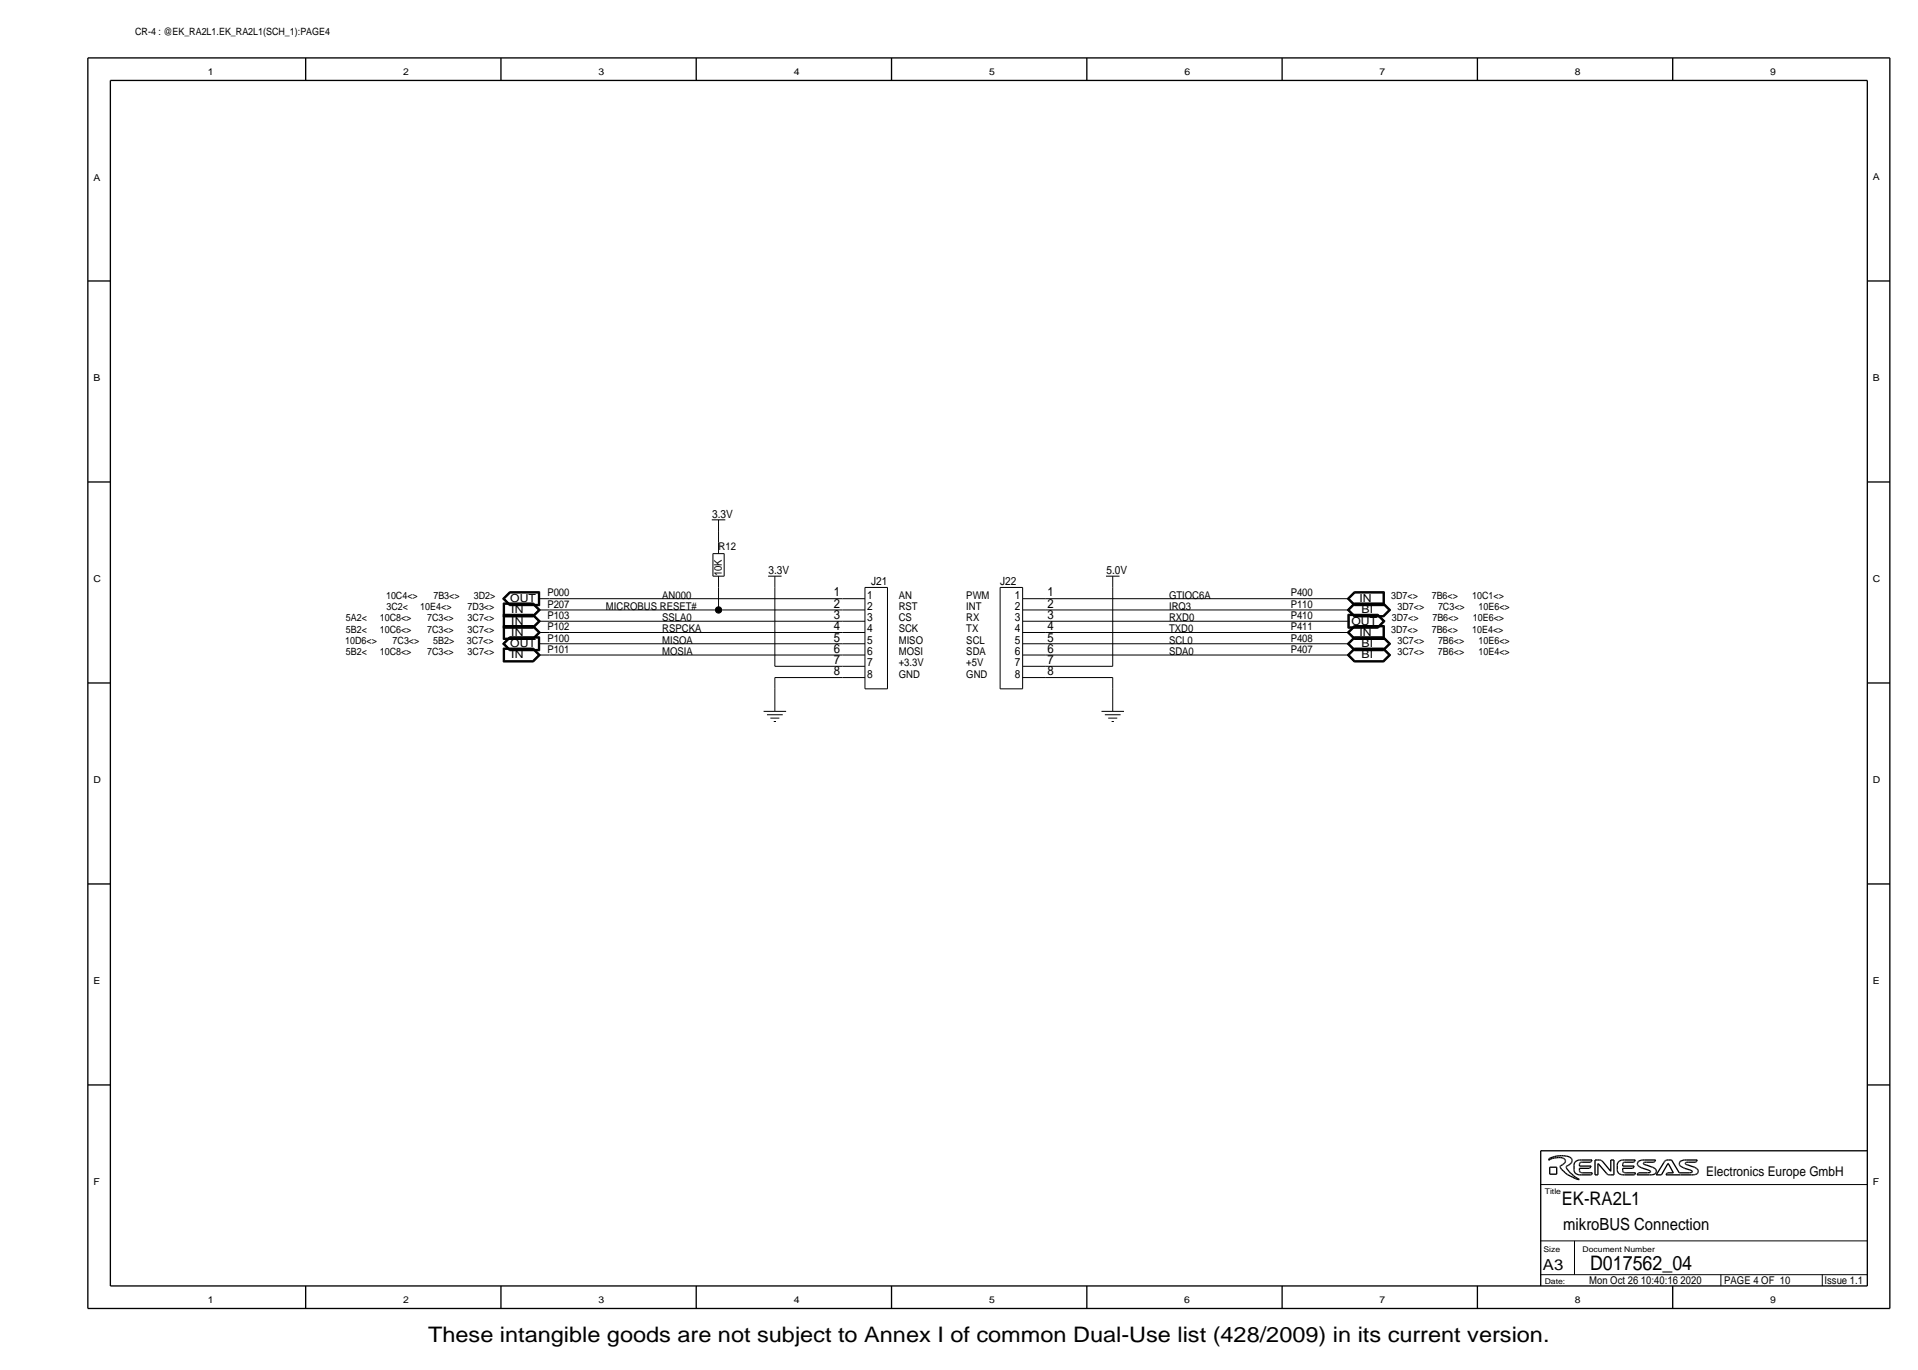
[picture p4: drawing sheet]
<svg xmlns="http://www.w3.org/2000/svg" width="433mm" height="309mm" viewBox="0 0 433 309" stroke-linecap="round" stroke-linejoin="round" font-family="sans-serif">
<g fill="none" stroke="#000" stroke-width=".23">
<path d="M160.5 117.2h3.1zM162.1 119.7v2.6zM162.1 117.2v2.5zM113.3 135l1.6 1.6zM113.5 138.5h6.8zM113.5 135.9h6.8zM113.5 135l1.5 1.4zM113.5 135l1.5-1.5zM113.5 138.5v3.1zM113.5 135.9v3.2zM113.5 139.1h6.8zM113.6 138.6h6.6z"/>
<path d="M113.6 136h6.6zM113.6 138.6v2.9zM113.6 136v3zM113.6 139h6.6zM113.6 135l1.4-1.4zM113.6 135l1.4 1.3zM113.7 138.7v2.7zM113.7 136.1v2.8zM113.7 138.9h6.5zM113.7 138.7h6.5zM113.7 136.1h6.5zM113.8 135l1.3-1.3z"/>
<path d="M113.8 138.8v2.5zM113.8 136.2v2.6zM113.8 138.8h6.3zM113.8 136.2h6.3zM113.8 135l1.3 1.2zM114.9 136.6h6.8zM114.9 133.4h6.8zM114.9 133.4l-1.6 1.6zM115 136.4h6.6zM115 133.5h6.6zM115 133.6h6.5zM115 136.3h6.5z"/>
<path d="M115.1 133.7h6.3zM115.1 136.2h6.3zM120.1 138.8l1.3-1.3zM120.1 138.8l1.3 1.3zM120.1 136.2l1.3 1.3zM120.2 138.9l1.4-1.4zM120.2 138.7l1.4 1.4zM120.2 136.1l1.4 1.4zM120.2 138.6l1.5 1.5zM120.2 136l1.5 1.5zM120.2 139l1.5-1.5zM120.3 138.5l1.6 1.6z"/>
<path d="M120.3 135.9l1.6 1.6zM120.3 139.1l1.6-1.6zM121.4 135h2.6zM121.4 137.5h2.6zM121.4 133.7v2.5zM121.5 133.6v2.7zM121.6 133.5v2.9zM121.7 133.4v3.2zM124 137.5h38.1zM124 135h66zM160.8 129.9h2.5zM160.8 124.8v5.1z"/>
<path d="M160.8 124.8h2.5zM162.1 132.4v5.1zM162.1 129.9v2.5zM162.1 122.3v2.5zM162.1 137.5h27.9zM163.3 124.8v5.1zM173.2 129.9h3.1zM174.8 132.4v17.8zM174.8 129.9v2.5zM190 137.5h5.1zM190 135h5.1zM195.1 132.4h5.1z"/>
<path d="M195.1 132.4v22.9zM200.2 132.4v22.9zM225.6 132.4h5zM225.6 132.4v22.9zM230.6 137.5h5.1zM230.6 135h5.1zM230.6 132.4v22.9zM235.7 137.5h66.1zM235.7 135h66.1zM249.4 129.9h3.1zM251 132.4v17.8zM251 129.9v2.5z"/>
<path d="M301.8 135h2.5zM301.8 137.5h2.5zM303.8 135l1.6-1.6zM303.8 137.5l1.6-1.6zM303.8 135l1.6 1.6zM303.8 137.5l1.6 1.6zM304 138.5v3.1zM304 135l1.5-1.5zM304 137.5l1.5-1.5zM304 138.5h6.8zM304 135l1.5 1.4zM304 137.5l1.5 1.5z"/>
<path d="M304.1 138.6v2.9zM304.1 138.6h6.6zM304.1 135l1.4-1.4zM304.1 137.5l1.4-1.4zM304.1 135l1.4 1.3zM304.1 137.5l1.4 1.4zM304.2 138.7v2.7zM304.2 138.7h6.5zM304.3 135l1.3 1.2zM304.3 137.5l1.3 1.3zM304.3 138.8h6.3zM304.3 138.8v2.5z"/>
<path d="M305.4 135.9h6.7zM305.4 136.6h6.8zM305.4 133.4h6.8zM305.4 139.1h6.7zM305.5 136h6.5zM305.5 133.5h6.6zM305.5 139h6.5zM305.5 136.4h6.6zM305.5 133.6h6.5zM305.5 138.9h6.5zM305.5 136.3h6.5zM305.5 136.1h6.5z"/>
<path d="M305.6 133.7h6.3zM305.6 136.2h6.3zM305.6 138.8h6.3zM305.6 133.7l-1.3 1.3zM305.6 136.2l-1.3 1.3zM310.6 138.8l1.3 1.3zM310.7 138.7l1.4 1.4zM310.7 138.6l1.5 1.5zM310.8 138.5l1.6 1.6zM311.9 133.7v2.5zM311.9 136.2l1.3 1.3zM312 138.9l1.3-1.4z"/>
<path d="M312 136.1l1.3 1.4zM312 133.6v2.7zM312 139l1.5-1.5zM312 136l1.5 1.5zM312.1 139.1l1.5-1.6zM312.1 135.9l1.5 1.6zM312.1 133.5v2.9zM312.2 133.4v3.2zM313.2 137.5l-1.3 1.3zM113.3 145.1l1.6 1.6zM113.3 145.1l1.6-1.5zM113.5 141h6.8z"/>
<path d="M113.5 146.1h6.8zM113.5 145.1l1.5 1.5zM113.5 145.1l1.5-1.4zM113.5 141.6h6.8zM113.5 141v3.2zM113.5 144.2h6.8zM113.5 146.1v3.2zM113.5 149.3h6.8zM113.6 141.1h6.6zM113.6 146.2h6.6zM113.6 141.5h6.6zM113.6 141.1v3z"/>
<path d="M113.6 144.1h6.6zM113.6 146.2v2.9zM113.6 149.1h6.6zM113.6 145.1l1.4-1.3zM113.6 145.1l1.4 1.4zM113.7 141.4h6.5zM113.7 141.2v2.8zM113.7 144h6.5zM113.7 146.3v2.7zM113.7 149h6.5zM113.7 141.2h6.5zM113.7 146.3h6.5z"/>
<path d="M113.8 145.1l1.3-1.2zM113.8 141.3h6.3zM113.8 141.3v2.6zM113.8 143.9h6.3zM113.8 146.4v2.5zM113.8 148.9h6.3zM113.8 146.4h6.3zM113.8 145.1l1.3 1.3zM114.9 146.7h6.8zM114.9 143.6h6.8zM115 146.6h6.6zM115 143.7h6.6z"/>
<path d="M115 143.8h6.5zM115 146.5h6.5zM115.1 143.9h6.3zM115.1 146.4h6.3zM120.1 141.3l1.3-1.2zM120.1 143.9l1.3-1.3zM120.1 148.9l1.3-1.2zM120.1 141.3l1.3 1.3zM120.1 146.4l1.3 1.3zM120.2 141.4l1.4-1.3zM120.2 144l1.4-1.4zM120.2 149l1.4-1.3z"/>
<path d="M120.2 141.2l1.4 1.4zM120.2 146.3l1.4 1.4zM120.2 141.1l1.5 1.5zM120.2 146.2l1.5 1.5zM120.2 141.5l1.5-1.4zM120.2 144.1l1.5-1.5zM120.2 149.1l1.5-1.4zM120.3 141l1.6 1.6zM120.3 146.1l1.6 1.6zM120.3 141.6l1.6-1.5zM120.3 144.2l1.6-1.6zM121.4 145.1h2.6z"/>
<path d="M121.4 140.1h2.6zM121.4 142.6h2.6zM121.4 147.7h2.6zM121.4 143.9v2.5zM121.5 143.8v2.7zM121.6 143.7v2.9zM121.7 143.6v3.1zM121.9 147.7l-1.6 1.6zM124 147.7h66zM124 145.1h66zM124 142.6h66zM124 140.1h66z"/>
<path d="M174.8 152.8h15.2zM174.8 152.8v2.5zM174.8 150.2h15.2zM174.8 155.3v5.1zM190 152.8h5.1zM190 150.2h5.1zM190 147.7h5.1zM190 145.1h5.1zM190 142.6h5.1zM190 140.1h5.1zM195.1 155.3h5.1zM225.6 155.3h5z"/>
<path d="M230.6 152.8h5.1zM230.6 150.2h5.1zM230.6 147.7h5.1zM230.6 145.1h5.1zM230.6 142.6h5.1zM230.6 140.1h5.1zM235.7 152.8h15.3zM235.7 150.2h15.3zM235.7 147.7h66.1zM235.7 145.1h66.1zM235.7 142.6h66.1zM235.7 140.1h66.1z"/>
<path d="M251 152.8v2.5zM251 155.3v5.1zM301.8 140.1h2.5zM301.8 142.6h2.5zM301.8 145.1h2.5zM301.8 147.7h2.5zM303.8 142.6l1.6-1.6zM303.8 145.1l1.6-1.5zM303.8 147.7l1.6-1.6zM303.8 142.6l1.6 1.6zM303.8 145.1l1.6 1.6zM303.8 147.7l1.6 1.6z"/>
<path d="M304 141.6h6.8zM304 142.6l1.5-1.5zM304 145.1l1.5-1.4zM304 147.7l1.5-1.5zM304 142.6l1.5 1.5zM304 145.1l1.5 1.5zM304 147.7l1.5 1.4zM304.1 141.5h6.6zM304.1 142.6l1.4-1.4zM304.1 145.1l1.4-1.3zM304.1 147.7l1.4-1.4zM304.1 142.6l1.4 1.4z"/>
<path d="M304.1 145.1l1.4 1.4zM304.1 147.7l1.4 1.3zM304.2 141.4h6.5zM304.3 142.6l1.3 1.3zM304.3 145.1l1.3 1.3zM304.3 147.7l1.3 1.2zM304.3 141.3h6.3zM304.3 145.1l1.3-1.2zM304.3 147.7l1.3-1.3zM305.4 143.6h6.7zM305.4 146.1h6.7zM305.4 144.2h6.8z"/>
<path d="M305.4 141h6.8zM305.4 146.7h6.7zM305.4 149.3h6.7zM305.5 143.7h6.5zM305.5 146.2h6.5zM305.5 141.1h6.6zM305.5 146.6h6.5zM305.5 149.1h6.5zM305.5 144.1h6.6zM305.5 141.2h6.5zM305.5 146.5h6.5zM305.5 149h6.5z"/>
<path d="M305.5 144h6.5zM305.5 143.8h6.5zM305.5 146.3h6.5zM305.6 141.3h6.3zM305.6 143.9h6.3zM305.6 146.4h6.3zM305.6 148.9h6.3zM305.6 141.3l-1.3 1.3zM310.7 141.4l1.4-1.3zM310.7 141.5l1.5-1.4zM310.8 141.6l1.6-1.5zM311.9 141.3v2.6z"/>
<path d="M311.9 146.4l1.3-1.3zM311.9 148.9l1.3-1.2zM311.9 140.1l-1.3 1.2zM311.9 143.9l1.3 1.2zM311.9 146.4l1.3 1.3zM312 146.5l1.3-1.4zM312 149l1.3-1.3zM312 143.8l1.3 1.3zM312 146.3l1.3 1.4zM312 141.2v2.8zM312 146.6l1.5-1.5zM312 149.1l1.5-1.4z"/>
<path d="M312 143.7l1.5 1.4zM312 146.2l1.5 1.5zM312.1 146.7l1.5-1.6zM312.1 149.3l1.5-1.6zM312.1 143.6l1.5 1.5zM312.1 146.1l1.5 1.6zM312.1 141.1v3zM312.2 141v3.2zM172.2 160.4h5.1zM173 161.1h3.5zM173.7 161.9h2.1zM174.5 162.7h.5z"/>
<path d="M248.4 160.4h5.1zM249.2 161.1h3.5zM249.9 161.9h2.1zM250.7 162.7h.5zM347.5 279.8h73.6zM347.5 267.1h73.6zM355.1 279.8v7.6zM347.5 287.4h73.6zM388.1 287.4v2.5zM411 287.4v2.5z"/>
</g>
<circle cx="162.1" cy="137.5" r=".71" fill="#000" stroke="#000" stroke-width=".23"/>
<g fill="none" stroke="#000" stroke-width=".3">
<path d="M19.8 13.1v281.9zM19.8 13.1h406.4zM24.9 18.1h396.2zM24.9 18.1v271.8zM68.9 13.1v5zM113 13.1v5zM157 13.1v5zM201.1 13.1v5zM245.1 13.1v5zM289.2 13.1v5zM333.2 13.1v5zM377.2 13.1v5z"/>
<path d="M421.1 18.1v271.8zM426.2 13.1v281.9zM19.8 63.3h5.1zM421.1 63.3h5.1zM19.8 108.7h5.1zM421.1 108.7h5.1zM19.8 154h5.1zM421.1 154h5.1zM19.8 199.3h5.1zM421.1 199.3h5.1zM19.8 244.6h5.1zM347.5 259.4h73.6z"/>
<path d="M347.5 259.4v30.5zM421.1 244.6h5.1zM349.3 261.5h.1M349.3 261.4h.1M349.3 261.6h.1M349.3 261.4l-.1 .1zM349.4 261.2l-.1 .1zM349.4 261.5l.3-.2zM349.4 261.2h.1zM349.4 261.5h.1M349.5 261.2l.3-.2zM349.5 264.7h1.6z"/>
<path d="M349.5 263.1v1.6zM349.5 263.1h1.6zM349.7 261.3l.4-.1zM349.8 261l.4-.1zM350.1 261.2l.5-.1zM350.2 260.9l.4-.1zM350.6 261.1l.4-.1zM350.6 260.8l.4-.1zM351 260.7l.4-.1zM351 261h.5zM351.1 263.1v1.6zM351.4 260.6h.4z"/>
<path d="M351.5 261h.4zM351.8 260.6h.4zM351.8 262.9h.1M351.8 263h.1M351.8 263v.1zM351.8 263.1l.1 .2zM351.9 262.9h.1M351.9 261h.4zM351.9 263.3l.3 .4zM351.9 262.8h.1zM352 262.8l.4-.2zM352.2 260.6h.4z"/>
<path d="M352.2 263.7l.4 .3zM352.3 261l.2 .1zM352.4 262.6l.2-.2zM352.5 261.1l.1 .1zM352.6 261.2h.2zM352.6 264l.4 .4zM352.6 260.6h.4zM352.6 262.4l.2-.1zM352.8 262.3l.1-.1zM352.8 261.2l.1 .1zM352.9 261.3l.1 .2zM353 261.5v.1z"/>
<path d="M353 260.6l.3 .1zM353 262l-.1 .2zM353 261.6l.1 .1zM353 264.4l.5 .4zM353.1 261.7v.1zM353.1 261.8l-.1 .2zM353.2 263.1l.1 .1zM353.2 263.1h.1M353.3 260.7h.3zM353.3 263.2l.1 .3zM353.3 263h.1M353.3 262.9h.1"/>
<path d="M353.3 262.9l.2-.1zM353.4 263.5l.2 .3zM353.5 262.8l.2-.1zM353.5 264.8l.6 .3zM353.6 260.7l.3 .1zM353.6 263.8l.3 .3zM353.7 262.7l.2-.1zM353.9 260.8l.2 .1zM353.9 264.1l.3 .4zM354.1 262.4l.2-.1zM354.1 260.9l.2 .2zM354.1 262.4l-.2 .2z"/>
<path d="M354.1 265.1l.6 .3zM354.2 264.5l.3 .2zM354.3 261.1l.1 .1zM354.4 261.2l.1 .2zM354.4 262.1l-.1 .2zM354.5 264.7l.4 .4zM354.5 261.9l-.1 .2zM354.5 261.7v.2zM354.5 261.4v.3zM354.7 265.4l.6 .3zM354.9 265.1l.4 .3zM355 264l.1 .2z"/>
<path d="M355 263.7v.3zM355 262.7v1zM355 262.4v.3zM355.1 264.2l.1 .3zM355.1 262.2l-.1 .2zM355.2 264.5l.2 .1zM355.2 262l-.1 .2zM355.3 265.4l.4 .2zM355.3 265.7l.7 .2zM355.4 261.8l.3-.1zM355.4 264.6l.3 .1zM355.4 261.8l-.2 .2z"/>
<path d="M355.7 264.7l.2 .1zM355.7 261.7l.2-.1zM355.7 265.6l.5 .3zM355.9 264.8l.3 .1zM355.9 261.6l.3-.1zM356.1 265.9h.1M356.2 265.9h.1M356.2 262.9h2.7zM356.2 261.5h.4zM356.2 264l.1 .1zM356.2 262.4v.2zM356.2 262.6v.3z"/>
<path d="M356.2 263.4h2.2zM356.2 263.4v.5zM356.2 264h.1M356.2 264.9h.4zM356.3 264.2l.1 .1zM356.3 264.2h.1M356.3 262.3l-.1 .1zM356.3 262.2l.1-.1zM356.3 262.2v.1zM356.4 264.3h.1zM356.4 262.1l.2-.1zM356.5 264.3l.1 .1z"/>
<path d="M356.6 262h.1zM356.6 261.5h2.5zM356.6 264.9h2.1zM356.6 264.4h.2zM356.7 262h.3zM356.8 264.4h.2zM357 264.4h2.1zM357 262h1.7zM358.4 263.4l.1-.1zM358.5 263.3h.1M358.7 262h.1zM358.7 264.9h.1"/>
<path d="M358.9 262.9l-.3 .4zM358.9 264.9l.1-.1zM358.9 261.9l-.1 .1zM359.1 261.5l-.2 .4zM359.1 264.4l-.1 .4zM359.7 261.5h.6zM359.7 261.5v3.4zM359.7 264.9h.7zM360.3 261.5h.5zM360.4 262.4h.1M360.4 262.3v2.6zM360.5 262.4h.1"/>
<path d="M360.5 262.4l1.8 2.1zM360.8 261.5l.1 .1zM360.9 261.6h.2zM361.1 261.6l.1 .1zM361.2 261.7h.1zM361.3 261.7l.2 .2zM361.5 261.9l1.7 2.1zM362.3 264.5l.2 .2zM362.5 264.7l.1 .1zM362.6 264.8h.1zM362.7 264.8l.2 .1zM362.9 264.9h.4z"/>
<path d="M363.2 264h.1M363.3 264.9h.7zM363.3 261.5h.7zM363.3 261.5v2.6zM363.3 264h.1M364 261.5v3.4zM364.7 264l.1 .2zM364.7 263.7v.3zM364.7 262.7v1zM364.7 262.4v.3zM364.8 264.2l.2 .3zM364.8 262.2l-.1 .2z"/>
<path d="M365 264.5l.2 .1zM365 262l-.2 .2zM365.2 261.8l.2-.1zM365.2 264.6l.2 .1zM365.2 261.8l-.2 .2zM365.4 261.7l.3-.1zM365.4 264.7l.3 .1zM365.7 264.8l.3 .1zM365.7 261.6l.3-.1zM366 261.5h.4zM366 262.9h2.6zM366 262.4v.2z"/>
<path d="M366 262.6v.3zM366 263.4h2.2zM366 263.4v.5zM366 264h.1M366 264v.1zM366 264.9h.4zM366 264.1v.1zM366 262.3v.1zM366 264.2l.1 .1zM366.1 262.2l.1-.1zM366.1 262.2l-.1 .1zM366.1 264.3h.1z"/>
<path d="M366.2 262.1l.1-.1zM366.2 264.3l.2 .1zM366.3 262h.2zM366.4 261.5h2.4zM366.4 264.9h2.1zM366.4 264.4h.1zM366.5 262h.2zM366.5 264.4h.2zM366.7 264.4h2.2zM366.7 262h1.8zM368.2 263.4l.1-.1zM368.3 263.3h.1"/>
<path d="M368.5 262h.1zM368.5 264.9h.1M368.6 262.9l-.2 .4zM368.6 261.9v.1zM368.6 264.9h.1M368.8 261.5l-.2 .4zM368.9 264.4l-.2 .4zM369.2 264.9h2.8zM369.3 262.5v.1zM369.3 262.4h.1M369.3 262.6l.1 .1zM369.3 262.2v.2z"/>
<path d="M369.4 262l-.1 .2zM369.4 262.7l.1 .1zM369.4 264.5l-.2 .4zM369.4 264.5h.1zM369.5 262.8l.2 .2zM369.5 261.9l-.1 .1zM369.6 264.4h2zM369.6 264.4h.1M369.6 261.7h.3zM369.6 261.7l-.1 .2zM369.7 263l.2 .1zM369.9 261.7l.2-.1z"/>
<path d="M369.9 263.1l.2 .1zM370.1 263.2l.4 .2zM370.1 261.6l.4-.1zM370.5 261.5h.3zM370.5 263.4l1.2 .4zM370.6 262.2h.1M370.6 262.3h.1M370.6 262.4h.1M370.6 262.4l.2 .1zM370.7 262.1h.1M370.7 262.1l.1-.1zM370.8 262.5l.1 .1z"/>
<path d="M370.8 262h.1M370.8 261.5h2.6zM370.9 262h.4zM370.9 262.6h.3zM371.2 262.6l1.2 .4zM371.3 262h1.7zM371.6 264.4h.3zM371.7 263.8l.2 .1zM371.9 263.9l.2 .1zM371.9 264.4h.2zM372 264.9h.4zM372.1 264h.1z"/>
<path d="M372.2 264.3h.1M372.2 264l.1 .2zM372.3 264.2l-.1 .1zM372.4 263l.3 .1zM372.4 264.9l.4-.1zM372.7 263.1l.3 .2zM372.8 264.8h.2zM373 263.3l.2 .1zM373 262h.1zM373 264.8l.2-.1zM373.1 262l.1-.1zM373.2 264.7l.2-.2z"/>
<path d="M373.2 263.4l.2 .2zM373.4 263.6v.1zM373.4 261.5l-.2 .4zM373.4 263.7l.1 .1zM373.5 264.4l-.1 .1zM373.5 263.8l.1 .2zM373.5 264.2v.2zM373.5 264.9h1.2zM373.6 264.1h.1M373.6 264.1l-.1 .1zM375.3 262.1l-1.8 2.8zM375.4 261.9l-.1 .2z"/>
<path d="M375.4 261.8v.1zM375.4 261.8l.2-.1zM375.7 261.6h.1zM375.7 261.6l-.1 .1zM375.7 264.9h3.3zM375.8 261.6l.1-.1zM375.9 264.5h.1zM375.9 264.5l-.2 .4zM375.9 261.5h.4zM376 264.5l.1-.1zM376.1 264.4h1.3zM376.1 262.4l-1.4 2.5z"/>
<path d="M376.2 262.3h.1M376.2 262.3l-.1 .1zM376.2 262.3l1.2 2.1zM376.3 261.5h.7zM377 261.5l1.7 2.9zM378.7 264.4h2.3zM378.7 262.4l.1 .1zM378.8 262.6v.1zM378.8 262.5h.1M378.8 262.2l-.1 .2zM378.8 262.7l.2 .1zM378.8 262v.2z"/>
<path d="M378.9 261.9l-.1 .1zM379 262.8l.1 .2zM379 264.9h2.5zM379.1 261.7l-.2 .2zM379.1 261.7h.2zM379.1 263l.2 .1zM379.3 261.7l.3-.1zM379.3 263.1l.3 .1zM379.6 261.6l.3-.1zM379.6 263.2l.3 .2zM379.9 261.5h.4zM379.9 263.4l1.2 .4z"/>
<path d="M380.1 262.2h.1M380.1 262.3h.1M380.1 262.4h.1M380.1 262.4l.1 .1zM380.1 262.1h.1M380.2 262.5l.2 .1zM380.2 262.1l.2-.1zM380.3 261.5h2.5zM380.4 262.6h.2zM380.4 262h.3zM380.6 262.6l1.2 .4zM380.7 262h1.7z"/>
<path d="M381 264.4h.4zM381.1 263.8l.3 .1zM381.4 264.4l.2-.1zM381.4 263.9l.2 .1zM381.5 264.9h.4zM381.6 264h.1zM381.6 264.3h.1M381.7 264.2l-.1 .1zM381.7 264.2h.1M381.7 264v.2zM381.8 263l.4 .1zM381.9 264.9l.3-.1z"/>
<path d="M382.2 263.1l.2 .2zM382.2 264.8h.2zM382.4 264.8l.3-.1zM382.4 262h.1zM382.4 263.3l.2 .1zM382.6 261.9l-.1 .1zM382.6 263.4l.2 .2zM382.7 264.7l.1-.2zM382.8 263.6l.1 .1zM382.8 261.5l-.2 .4zM382.9 264.4l-.1 .1zM382.9 263.7l.1 .1z"/>
<path d="M383 264.2l-.1 .2zM383 263.8v.2zM383 264v.1zM383 264.1v.1zM19.8 295h406.4zM24.9 289.9h396.2zM68.9 289.9v5.1zM113 289.9v5.1zM157 289.9v5.1zM201.1 289.9v5.1zM245.1 289.9v5.1zM289.2 289.9v5.1z"/>
<path d="M333.2 289.9v5.1zM377.2 289.9v5.1z"/>
</g>
<text font-size="4.8" x="96.6" y="302.6">These intangible goods are not subject to Annex I of common Dual-Use list (428/2009) in its current version.</text>
<text font-size="4.5" x="358.6" y="286.4">D017562_04</text>
<text font-size="4.2" x="352.2" y="271.6">EK-RA2L1</text>
<text font-size="3.8" x="352.6" y="277.2">mikroBUS Connection</text>
<text font-size="3.4" x="348" y="286.4">A3</text>
<text font-size="3" x="384.8" y="265">Electronics Europe GmbH</text>
<g font-size="2.9">
<text x="188.1" y="137">2</text>
<text x="188.1" y="134.5">1</text>
<text x="236.2" y="137">2</text>
<text x="236.2" y="134.5">1</text>
<text x="188.1" y="142.1">4</text>
<text x="188.1" y="139.5">3</text>
<text x="236.2" y="142.1">4</text>
<text x="236.2" y="139.5">3</text>
<text x="188.1" y="149.7">7</text>
<text x="188.1" y="147.2">6</text>
<text x="188.1" y="144.6">5</text>
<text x="236.2" y="149.7">7</text>
<text x="236.2" y="147.2">6</text>
<text x="236.2" y="144.6">5</text>
<text x="188.1" y="152.2">8</text>
<text x="236.2" y="152.2">8</text>
</g>
<g font-size="2.6">
<text x="160.6" y="116.7">3.3V</text>
<text x="173.3" y="129.4">3.3V</text>
<text x="196.5" y="131.9">J21</text>
<text x="225.6" y="131.9">J22</text>
<text x="249.5" y="129.4">5.0V</text>
<text x="195.6" y="137.5">2</text>
<text x="195.6" y="135">1</text>
<text x="228.9" y="137.5">2</text>
<text x="228.9" y="135">1</text>
<text x="195.6" y="142.6">4</text>
<text x="195.6" y="140.1">3</text>
<text x="228.9" y="142.6">4</text>
<text x="228.9" y="140.1">3</text>
<text x="195.6" y="147.7">6</text>
<text x="195.6" y="145.1">5</text>
<text x="228.9" y="147.7">6</text>
<text x="228.9" y="145.1">5</text>
<text x="195.6" y="152.8">8</text>
<text x="195.6" y="150.2">7</text>
<text x="228.9" y="152.8">8</text>
<text x="228.9" y="150.2">7</text>
</g>
<g font-size="2.5">
<text x="115.1" y="135.7">OUT</text>
<text x="306.6" y="135.7">IN</text>
<text x="115.3" y="140.8">IN</text>
<text x="115.3" y="143.4">IN</text>
<text x="115.3" y="138.3">IN</text>
<text x="304.8" y="140.8">OUT</text>
<text x="306.6" y="143.4">IN</text>
<text x="307.1" y="138.3">BI</text>
<text x="115.1" y="145.9">OUT</text>
<text x="115.3" y="148.4">IN</text>
<text x="307.1" y="145.9">BI</text>
<text x="307.1" y="148.4">BI</text>
</g>
<g font-size="2.4">
<text x="162.1" y="124.1">R12</text>
<text x="162.8" y="129.9" transform="rotate(-90 162.8 129.9)">10K</text>
<text x="123.4" y="134.5">P000</text>
<text x="123.4" y="137">P207</text>
<text x="136.7" y="137.5">MICROBUS RESET#</text>
<text x="149.4" y="135">AN000</text>
<text x="202.7" y="137.5">RST</text>
<text x="202.7" y="135">AN</text>
<text x="217.9" y="135">PWM</text>
<text x="217.9" y="137.5">INT</text>
<text x="263.7" y="137.5">IRQ3</text>
<text x="263.7" y="135">GTIOC6A</text>
<text x="291.1" y="137">P110</text>
<text x="291.1" y="134.5">P400</text>
<text x="123.4" y="142.1">P102</text>
<text x="123.4" y="139.5">P103</text>
<text x="149.4" y="142.6">RSPCKA</text>
<text x="149.4" y="140.1">SSLA0</text>
<text x="202.7" y="140.1">CS</text>
<text x="202.7" y="142.6">SCK</text>
<text x="217.9" y="140.1">RX</text>
<text x="217.9" y="142.6">TX</text>
<text x="263.7" y="140.1">RXD0</text>
<text x="263.7" y="142.6">TXD0</text>
<text x="291.1" y="142.1">P411</text>
<text x="291.1" y="139.5">P410</text>
<text x="123.4" y="147.2">P101</text>
<text x="123.4" y="144.6">P100</text>
<text x="149.4" y="147.7">MOSIA</text>
<text x="149.4" y="145.1">MISOA</text>
<text x="202.7" y="147.7">MOSI</text>
<text x="202.7" y="145.1">MISO</text>
<text x="217.9" y="145.1">SCL</text>
<text x="217.9" y="147.7">SDA</text>
<text x="263.7" y="147.7">SDA0</text>
<text x="263.7" y="145.1">SCL0</text>
<text x="291.1" y="147.2">P407</text>
<text x="291.1" y="144.6">P408</text>
<text x="202.7" y="150.2">+3.3V</text>
<text x="202.7" y="152.8">GND</text>
<text x="217.9" y="150.2">+5V</text>
<text x="217.9" y="152.8">GND</text>
<text x="358.4" y="289.4">Mon Oct 26 10:40:16 2020</text>
<text x="388.9" y="289.4">PAGE 4 OF 10</text>
<text x="411.5" y="289.4">Issue 1.1</text>
</g>
<g font-size="2.3">
<text x="30.5" y="8">CR-4 : @EK_RA2L1.EK_RA2L1(SCH_1):PAGE4</text>
<text x="87.1" y="135">10C4&lt;&gt;</text>
<text x="87.2" y="137.5">3C2&lt;</text>
<text x="94.8" y="137.5">10E4&lt;&gt;</text>
<text x="97.7" y="135">7B3&lt;&gt;</text>
<text x="105.5" y="137.5">7D3&lt;&gt;</text>
<text x="106.9" y="135">3D2&gt;</text>
<text x="313.8" y="135">3D7&lt;&gt;</text>
<text x="315.2" y="137.5">3D7&lt;&gt;</text>
<text x="322.9" y="135">7B6&lt;&gt;</text>
<text x="324.3" y="137.5">7C3&lt;&gt;</text>
<text x="332" y="135">10C1&lt;&gt;</text>
<text x="333.5" y="137.5">10E6&lt;&gt;</text>
<text x="78" y="142.6">5B2&lt;</text>
<text x="78" y="140.1">5A2&lt;</text>
<text x="85.6" y="142.6">10C6&lt;&gt;</text>
<text x="85.6" y="140.1">10C8&lt;&gt;</text>
<text x="96.3" y="142.6">7C3&lt;&gt;</text>
<text x="96.3" y="140.1">7C3&lt;&gt;</text>
<text x="105.5" y="142.6">3C7&lt;&gt;</text>
<text x="105.5" y="140.1">3C7&lt;&gt;</text>
<text x="313.7" y="142.6">3D7&lt;&gt;</text>
<text x="313.9" y="140.1">3D7&lt;&gt;</text>
<text x="322.9" y="142.6">7B6&lt;&gt;</text>
<text x="323" y="140.1">7B6&lt;&gt;</text>
<text x="332" y="142.6">10E4&lt;&gt;</text>
<text x="332.2" y="140.1">10E6&lt;&gt;</text>
<text x="77.9" y="145.1">10D6&lt;&gt;</text>
<text x="78" y="147.7">5B2&lt;</text>
<text x="85.6" y="147.7">10C8&lt;&gt;</text>
<text x="88.5" y="145.1">7C3&lt;&gt;</text>
<text x="96.3" y="147.7">7C3&lt;&gt;</text>
<text x="97.7" y="145.1">5B2&gt;</text>
<text x="105.3" y="145.1">3C7&lt;&gt;</text>
<text x="105.5" y="147.7">3C7&lt;&gt;</text>
<text x="315.2" y="147.7">3C7&lt;&gt;</text>
<text x="315.2" y="145.1">3C7&lt;&gt;</text>
<text x="324.3" y="147.7">7B6&lt;&gt;</text>
<text x="324.3" y="145.1">7B6&lt;&gt;</text>
<text x="333.5" y="147.7">10E4&lt;&gt;</text>
<text x="333.5" y="145.1">10E6&lt;&gt;</text>
</g>
<g font-size="2.1">
<text x="46.9" y="16.9">1</text>
<text x="90.9" y="16.9">2</text>
<text x="135" y="16.9">3</text>
<text x="179" y="16.9">4</text>
<text x="223.1" y="16.9">5</text>
<text x="267.1" y="16.9">6</text>
<text x="311.1" y="16.9">7</text>
<text x="355.2" y="16.9">8</text>
<text x="399.2" y="16.9">9</text>
<text x="21.1" y="40.7">A</text>
<text x="422.4" y="40.7">A</text>
<text x="21.1" y="86">B</text>
<text x="422.4" y="86">B</text>
<text x="21.1" y="131.3">C</text>
<text x="422.4" y="131.3">C</text>
<text x="21.1" y="176.6">D</text>
<text x="422.4" y="176.6">D</text>
<text x="21.1" y="221.9">E</text>
<text x="422.4" y="221.9">E</text>
<text x="21.1" y="267.3">F</text>
<text x="422.4" y="267.3">F</text>
<text x="46.9" y="293.7">1</text>
<text x="90.9" y="293.7">2</text>
<text x="135" y="293.7">3</text>
<text x="179" y="293.7">4</text>
<text x="223.1" y="293.7">5</text>
<text x="267.1" y="293.7">6</text>
<text x="311.1" y="293.7">7</text>
<text x="355.2" y="293.7">8</text>
<text x="399.2" y="293.7">9</text>
</g>
<g font-size="1.8">
<text x="348.4" y="269.1">Title</text>
<text x="348.1" y="282.2">Size</text>
<text x="356.9" y="282.2">Document Number</text>
<text x="348.4" y="289.4">Date:</text>
</g>
</svg>
